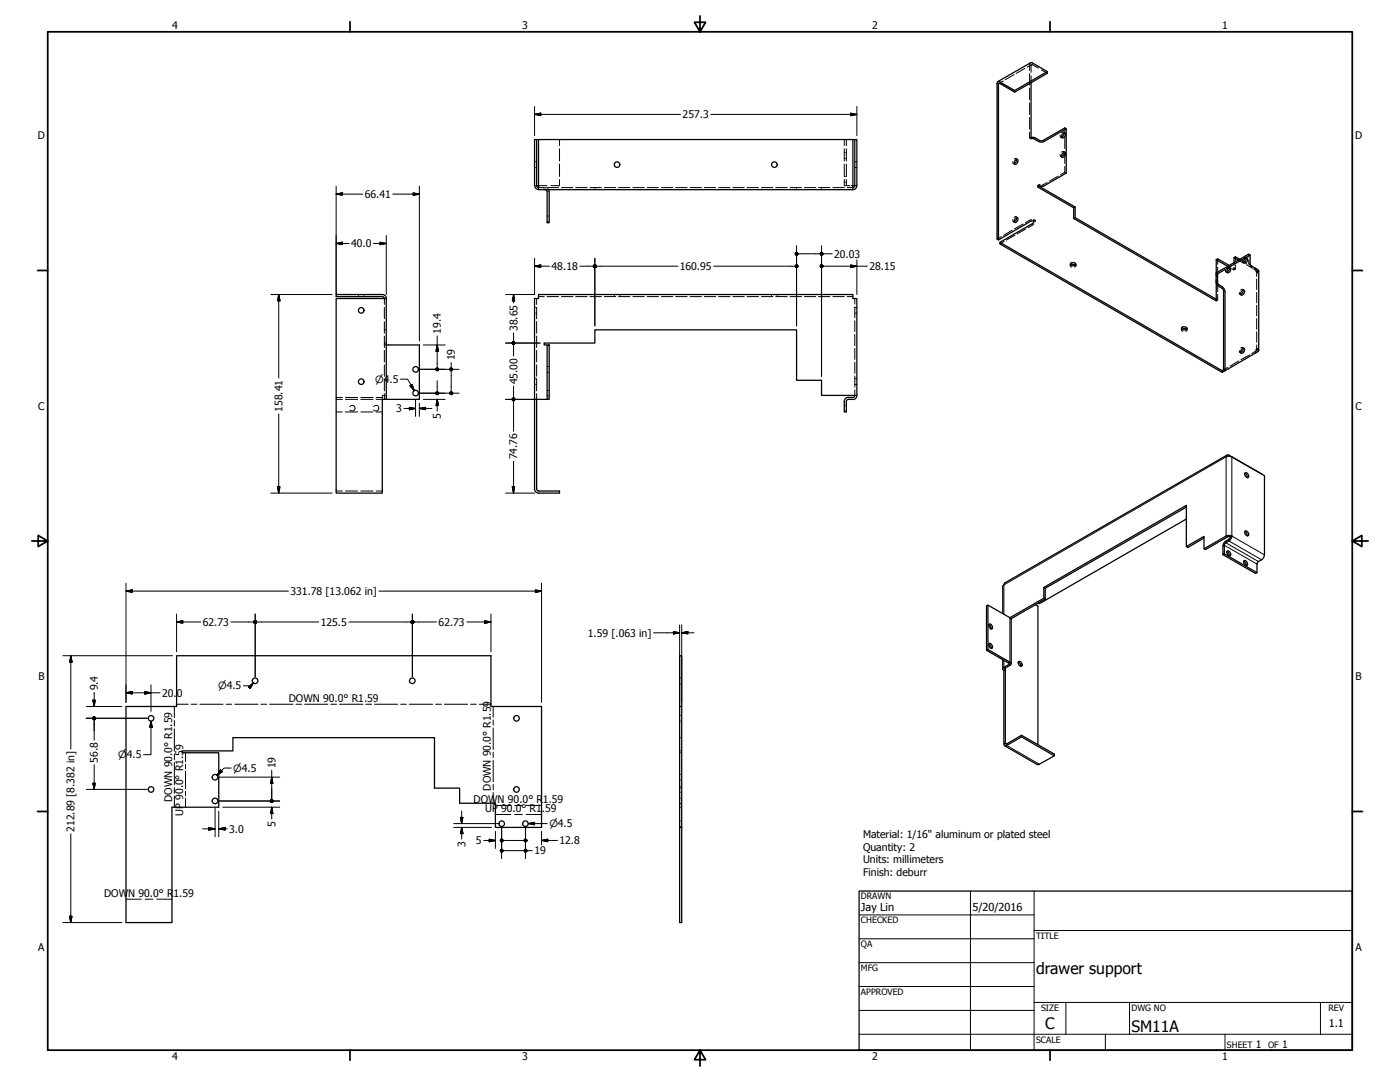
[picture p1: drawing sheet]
<svg xmlns="http://www.w3.org/2000/svg" width="559mm" height="432mm" viewBox="0 0 559 432" stroke-linecap="round" stroke-linejoin="round" font-family="sans-serif">
<!-- layer: Visible (ANSI) -->
<g fill="none" stroke="#000" stroke-width=".51">
<path d="M398.1 32.7h1l5.9 3.4v.7l-5.9-3.5-.6 .2v62.3l-.5-.4zM398.3 32.6l13.2-7.6 6.5 3.6v.7l-13 7.5M411.5 33v22.4h1.1a4.1 4.1 0 0 0 3.3 1.3l9.7-5.3-.6-.3-9.3 5.2-2.8-1.4-1.4-.1M418 28.6l-13 7.5M214.2 55.7v18.4h.7M214.9 55.7h-1.5v18.4M340.4 55.7h-125.5v18.4M340.4 55.7h.8M340.4 55.7v18.4M424.2 53.3l.7-.3a1.07 1.07 0 0 1 .1 1.4 1.07 1.07 0 0 1-1.3 .4v-.7zM424.7 53l-.1 .8-.9 .9M425.6 51.4v17.7l-9.2 5.3h-1.5l-.6-.4v.7l.5-.4 14.3 8.3-.5 .3"/>
<path d="M213.4 74.1l.7 1.2 .9 .3M214.2 74.1l.2 .5 .6 .3M214.9 74.1v1.6h125.5v-1.6M217.6 75.7l.5 .2 .3 .6v12.4h.8v-12.4M218.9 75.7l.2 .8M340.4 74.1h.8v-18.4h.8v18.4M341.2 74.1l-.2 .5-.6 .3M342 74.1l-.5 1.1-1.1 .5M405.3 63.9l.7-.3a1.1 1.1 0 0 1 .1 1.3 1.1 1.1 0 0 1-1.2 .5v-.8zM405.8 63.6l-.1 .8-.9 .9M414.3 74.7l14.3 8.2M424.2 61.1l.7-.3a1.11 1.11 0 0 1 .1 1.3 1.11 1.11 0 0 1-1.3 .5v-.8z"/>
<path d="M424.7 60.8l-.1 .8-.9 .9M398.5 95.8l13-7.6h1.1l-.5 1-13 7.5 88.7 51.3M399.1 96.7v.6l88.7 51.3M405.3 87.1l.7-.3a1.18 1.18 0 0 1 .2 1.3 1.18 1.18 0 0 1-1.1 .7l-.2-1zM405.8 86.8l-.4 1.2-.6 .5M428.6 82.9v4.3l56.9 32.9v-7.2M429.1 82.6v4.3l56.4 32.5M429.1 86.9l-.5 .3M134.2 119.1h20v40.3h-1.6v37.4h-18.4zM152.6 117.5h-18.4v.9h18.4M152.6 118.4l.6 .2 .2 .6M152.6 117.5l1.2 .5 .4 1.2"/>
<path d="M427.4 105.7l.7-.2 1.2 .2M427.5 105l1.3-.2 .6 .5a1.2 1.2 0 0 1-1 .8 1.2 1.2 0 0 1-1.2-.6zM485.5 103.6l4.5 2.7M485.5 103.6l.5-.3 4.6 2.6M485.5 103.6v5.3M490.2 107.1l.7-.2a1.21 1.21 0 0 1 .2 1.3 1.21 1.21 0 0 1-1.1 .7l-.3-.6zM490.7 106.9l-.1 .8-.9 .9M492.6 102.8l1.7 1M492.6 102.8l.5-.3 1.8 1M492.6 102.8v2M495.4 116.4l1-.6a1.11 1.11 0 0 1 .1 1.3 1.11 1.11 0 0 1-1.3 .5zM496.2 115.8l-.1 .8-.9 .9"/>
<path d="M496.4 104.4l.3 .1M497 103.3l.6-.3a1.07 1.07 0 0 1 .2 1.4 1.07 1.07 0 0 1-1.4 .4v-.7zM497.4 103l-.1 .8-.9 .9M499 101.8l-.6-.4-13 7.6M500.8 106.9l1.2 .7a.67 .67 0 0 1 .4 .6 .67 .67 0 0 1-.4 .6l-.3-.9zM500.8 106.9l-1.5-.9-.3-.5v-3.7l-13 7.5M502.4 108.2l-.1 31.8-13.4 8v-31.6l-.8-1.7-2-1.4-.1-4-.6-.3 .2 4.3 .9 1.1 1.3 .7 .6 1v31.5l.5 .4-1.1 .6v-.6l.6-.4M154.2 137.7h13.2v21.7h-13.2M218.4 137.7h.8v21.7h-.8zM218.4 137.7h-1.2v-.8h20.2v-5.3h80.5v20.2h10v6h14.1v-38.7h-1.6v-1.6h-125.5v1.6h-1.5v76.1l.4 1.1 .7 .4 8.8 .1v-.8h-8.4l-.7-.5v-36.1M471.7 131.4l.7-.3 1.2 .3M471.9 130.6h1.7a1.04 1.04 0 0 1-.8 1.3 1.04 1.04 0 0 1-1.2-.8z"/>
<path d="M495.7 139.3l.7-.3a1.08 1.08 0 0 1 .1 1.4 1.08 1.08 0 0 1-1.3 .4v-.8zM496.2 139l-.3 1.2-.7 .5M213.4 159.4h5M338.6 158.6h1.8M338.6 158.6l-1.1 .4-.5 1.2M340.4 159.4h-2.1l-.5 .8M341.2 157.8l-.2 .6-.6 .2M342 157.8l-.5 1.2-1.1 .4M337 160.2v4.2h.8v-4.2M490.5 181.7l13.1 7.5M491.7 182.3l13 7.5v31.6M496.8 188.9l.9 .9 .1 .8"/>
<path d="M497 188.7a1.22 1.22 0 0 1 1.2 .6 1.22 1.22 0 0 1 0 1.3l-.7-.1-.5-.7zM473.5 202.4l-56.3 32.4v4.3M473.5 218.1v-16.4l-56.9 32.7v4.4M473.5 207.1l-58.7 33.8-.4-.2M488.7 217.6v3.4l13 7.5M489.4 213.9l-8.8 5.1M489.8 219.9a1.22 1.22 0 0 1 1.2 .6 1.22 1.22 0 0 1 0 1.3l-1-.4-.4-.9zM490 214.2l-8.9 5.1-.5-.3v-4.9l-7.1 4 .6 .4 6.5-3.8M490.5 215.2a3.1 3.1 0 0 0-2.4 2.7v3.5l.6-.4M490.5 215.9l-1.2 .7M496.8 212.2l.9 .8 .1 .9M497 211.9a1.25 1.25 0 0 1 1.2 .6 1.25 1.25 0 0 1 0 1.3l-.7-.1-.5-.7z"/>
<path d="M416.6 234.4l.6 .4M488.1 221.4l13 7.5 .6-.4v-3.4M489.7 220.2l.6 .4 .4 1.2M496.4 224l.7 .5 .3 1.2M496.5 223.8a1.22 1.22 0 0 1 1.2 .5 1.22 1.22 0 0 1 0 1.4l-.6-.1-.6-.7zM503.6 223.4l-1.3 .7M393.8 259.5l.5-.3 8.8 5.1M394.3 241.5v17.7M394.7 257.1l.6 .5 .3 1.2M394.7 249.3l.8 1 .1 .7M394.8 256.9a1.12 1.12 0 0 1 1.2 .6 1.12 1.12 0 0 1-.3 1.3l-.9-.9zM394.8 249.1a1.22 1.22 0 0 1 1.2 .6 1.22 1.22 0 0 1-.1 1.3l-.5-.1-.6-.7z"/>
<path d="M403.1 246.5l-8.8-5-.5 .3v17.7l8.8 5.1M413.3 241.3l1 .6v55.3M70.5 261.7h125.5v20.2h20.2v48.3h-18.5v-9.7h-14.2v-6h-10.1v-20.1h-80.4v5.3h-20.3v.7h14.6v21.7h-18.7v46.1h-18.3v-86.3h20.2zM402.6 265.2l-1.9 1.1M403.1 265.6l-1.8 1M406.5 264.2l.6 .5 .3 1.2M406.6 264a1.12 1.12 0 0 1 1.2 .6 1.12 1.12 0 0 1-.3 1.3l-.7-.4-.4-.8zM271.3 281.9h.8M401.3 296.5v-29.2l-.6 .3v29.3M401.8 296.9l5.9-3.5 13.1 7.5v.7l-6 3.4M407.7 293.4v.7l-5.9 3.4M407.7 294.1l13.1 7.5"/>
<path d="M271.3 330.2v-68.5h.8v68.5M271.3 330.2v38h.8v-38M271.3 330.2h.8"/>
<circle cx="246.3" cy="65.7" r="1.11"/>
<circle cx="309.1" cy="65.7" r="1.11"/>
<circle cx="144.2" cy="123.9" r="1.11"/>
<circle cx="144.2" cy="152.3" r="1.11"/>
<circle cx="165.9" cy="147.4" r="1.11"/>
<circle cx="165.9" cy="156.9" r="1.11"/>
<circle cx="101.8" cy="271.7" r="1.11"/>
<circle cx="164.6" cy="271.7" r="1.11"/>
<circle cx="60.3" cy="286.7" r="1.11"/>
<circle cx="206.2" cy="286.7" r="1.11"/>
<circle cx="60.3" cy="315.1" r="1.11"/>
<circle cx="85.8" cy="319.6" r="1.11"/>
<circle cx="85.8" cy="310.2" r="1.11"/>
<circle cx="206.2" cy="315.1" r="1.11"/>
<circle cx="200.2" cy="328.7" r="1.11"/>
<circle cx="209.7" cy="328.7" r="1.11"/>
</g>
<!-- layer: Hidden (ANSI) -->
<g fill="none" stroke="#000" stroke-width=".4">
<path d="M400.4 32.3l-1.7 1M404.7 29.8l-3.4 2M409.1 27.3l-3.5 2M411 25.5v2.6M411 29.3v4.7M411 35.2v4.6M411.3 25.1l-.2 .2M411.5 30.3v2.7M411.6 25.9l-.1 3M411.7 25.8l-1.7 1M411.9 25.8l2.6 1.4M415.7 27.9l2.3 1.4"/>
<path d="M223.3 55.7v2.4M223.3 59.4v4.9M337 55.7v2.4M337 59.4v4.9M337.8 55.7v2.4M337.8 59.4v4.9M411 41v4.7M411 46.9v4.7M411 52.7v2.4M411 55.1h.2M411.2 54.9l-.2 .2M411.4 55.2l.1 .2"/>
<path d="M411.5 54.8l-.1 .1M423.2 53.9v.6l.5 .2M423.4 54.7l.1 .1M423.7 53l.6-.3 .4 .3M423.7 54.9l.2 .1M424.5 52.7l.2 .1M424.9 53l.2 .1M425 51.1v2.3M425 54.6v4.7M213.4 74.1h.2M213.4 66.8h.2M213.4 64.6h.2"/>
<path d="M213.9 74.1h.3M213.9 66.8h.3M213.9 64.6h.3M214.9 74.9h2.3M214.9 74.1h3.4M217.2 74.9v.2M217.2 75.4v.3M217.6 74.9l.5 .1M218.4 74.9h4.5M218.6 75.2l.3 .5M223.3 71.6v2.5h-3.3M223.3 65.5v4.9"/>
<path d="M224.1 74.9h4.6M229.8 74.9h4.5M235.5 74.9h4.5M237.4 74.9v.2M237.4 75.4v.3M241.2 74.9h4.5M246.9 74.9h4.6M252.6 74.9h4.6M258.3 74.9h4.5M264 74.9h4.5M269.7 74.9h4.6M275.4 74.9h4.6"/>
<path d="M281.1 74.9h4.6M286.8 74.9h4.6M292.5 74.9h4.6M298.2 74.9h4.6M303.9 74.9h4.6M309.6 74.9h4.6M315.3 74.9h4.6M317.9 74.9v.2M317.9 75.4v.3M321.1 74.9h4.5M326.7 74.9h4.6M327.9 74.9v.2"/>
<path d="M327.9 75.4v.3M332.4 74.9h4.6M337 71.6v2.5h.6M337 65.5v4.9l.2 .1M337 72.7h.2M337 61h.2M337 63.2h.2M337.6 72.7h.2M337.6 61h.2M337.6 63.2h.2M337.8 65.5v4.9l-.2 .1M337.8 71.6v2.5"/>
<path d="M338.1 74.1h1.1M338.1 74.9h2.3M339.8 74.1h.6M341.2 74.1h.3M341.2 66.8h.3M341.2 64.6h.3M341.8 74.1h.2M341.8 66.8h.2M341.8 64.6h.2M404.2 64.5l.1 .6 .5 .2M404.4 65.3h.2M404.8 63.5l.6-.3 .4 .4"/>
<path d="M404.8 65.5l.2 .1M405.6 63.3l.2 .1M406 63.5l.1 .1M414.5 73.9l-.2 .1M414.8 73.7l-.2 .1M414.8 74.1v.2M414.9 73.7l-.1 .2M415 73.8l.5 .2M418 72.8l-2.1 1.2M422.3 70.3l-3.5 2M423.2 61.7v.6l.5 .2M423.4 62.4l.1 .1"/>
<path d="M423.7 60.7l.6-.2 .4 .3M423.7 62.7h.2M424.5 60.5l.2 .1M424.9 60.7l.2 .1M425 68.8l-1.8 1M425 68.8l.2 .1M425 60.5v4.7M425 66.4v2.4M425.4 69l.2 .1M218.4 88.5h.2M218.4 86.2h.2M218.9 88.5h.3"/>
<path d="M218.9 86.2h.3M399.7 94.4l-1.7 1M400.8 96.3l-1.7 1M404.1 91.9l-3.5 2M404.2 87.7l.1 .6 .5 .2M404.4 88.5l.2 .1M404.8 86.7l.6-.3 .4 .4M404.8 88.6l.2 .2M405.1 93.9l-3.4 1.9M405.6 86.5l.2 .1M406 86.7l.1 .1M408.4 89.4l-3.5 2"/>
<path d="M409.5 91.3l-3.5 2M411.7 87.7l-2.4 1.2M412.5 87.7l.7 .2M412.7 89.3l-2.4 1.6M412.8 88.1l-.2 .1M413.2 87.9l-.1 .7M413.2 87.9l-.2 .1M143.1 117.5v.4M143.1 118.1v.3M145.3 117.5v.4M145.3 118.1v.3M153.4 119.1v2.4"/>
<path d="M214.2 119.1v2.4M214.9 118.4h2.3M218.4 118.4h4.5M224.1 118.4h4.6M229.8 118.4h4.5M235.5 118.4h4.5M241.2 118.4h4.5M245.2 117.5v.4M245.2 118.1v.3M246.9 118.4h4.6M247.5 117.5v.4M247.5 118.1v.3"/>
<path d="M252.6 118.4h4.6M258.3 118.4h4.5M264 118.4h4.5M269.7 118.4h4.6M275.4 118.4h4.6M281.1 118.4h4.6M286.8 118.4h4.6M292.5 118.4h4.6M298.2 118.4h4.6M303.9 118.4h4.6M307.9 117.5v.4M307.9 118.1v.3"/>
<path d="M309.6 118.4h4.6M310.2 117.5v.4M310.2 118.1v.3M315.3 118.4h4.6M321.1 118.4h4.5M326.7 118.4h4.6M332.4 118.4h4.6M338.1 118.4h2.3M341.2 119.1v2.2M427.2 105.4v.3M427.2 105.9v.2M427.4 105.7l-.2 .6 .5 .3"/>
<path d="M429.3 105.7l.1 .6-.5 .3M429.5 105.4v.3M429.5 105.9v.2M485.5 108.9v1.3M485.5 111.6v1.3M485.5 119.4l.1 .1M485.6 120l-.1 .1M486 117.5v2.3l-.2-.2M486 103.3v2.2M486 106.6v4.4M486 112.1v4.4M486 119.8h-.2"/>
<path d="M489.1 107.8l.1 .6 .5 .2M489.3 108.5l.2 .1M489.7 106.8l.6-.2 .4 .3M489.7 108.8h.2M490 106.3l1 .6M490.5 106.6l.2 .1M490.6 105.9l.8 .5M492.6 106.7v1l-.9-.4M492.6 104.8v1M492.8 107.6l-.2 .1M493.1 105.7v1.7l-.8-.5M493.1 102.5v1.6"/>
<path d="M493.1 107.4l-.1 .1M494.3 103.8l2.1 1.2M494.7 116.7v.6l.5 .2M494.9 117.5h.1M494.9 103.5l.5 .3M495.2 115.7l.6-.3 .4 .4M495.2 117.7l.2 .1M495.9 103.9v.6l.5 .2M495.9 104.1l.5 .3M496 115.5l.2 .1M496.1 104.6l.2 .2M496.4 115.7l.2 .1"/>
<path d="M496.4 102.9l.6-.2 .4 .3M496.4 104.9l.2 .1M496.7 104.5l.9 .6M497.2 102.7l.2 .1M497.5 105.6l2.1 1.2M497.6 102.9l.2 .2M498.4 103.8l.2 1.8 1 .6M498.4 101.4v1.2M499 106.3l.6 .5M499.6 106.8l.3 .3M500.4 107.3l.4 .3M500.8 107.6l.3 .2"/>
<path d="M500.8 107.6l.2 .1M501.2 107.8l.4 .3M501.3 108.1l.1 .4 .2-.2M501.4 108.5l.2 .1M501.6 108.2v2.1M501.6 111.4v4.2M501.6 116.6v4.2M501.8 108.8h.2M153.4 137.7h.3M153.4 136.9h.3M153.4 122.6v4.6M153.4 128.3v4.7"/>
<path d="M153.4 134.1v4.6M153.4 139.8v4.7M153.4 131.6h.3M153.9 137.7h.3M153.9 136.9h.3M153.9 131.6h.3M213.4 125h.2M213.4 122.7h.2M213.9 125h.3M213.9 122.7h.3M214.2 122.6v4.6M214.2 128.3v4.7"/>
<path d="M214.2 134.1v4.6M214.2 139.8v4.7M341.2 122.5v4.4M341.2 128v4.4M341.2 133.5v4.4M341.2 139v4.4M341.2 125h.3M341.2 122.7h.3M341.8 125h.2M341.8 122.7h.2M471.6 131.1v.2M471.6 131.5v.2"/>
<path d="M471.7 131.4l-.1 .5 .5 .3M473.6 131.4l.2 .5-.5 .3M473.8 131.1v.2M473.8 131.5v.2M494.7 139.9v.6l.5 .2M495.2 138.9l.6-.3 .4 .4M496 138.7l.2 .1M496.4 138.9l.2 .1M501.4 139.4l.2 .2M501.4 139.4l-.1 .4M501.6 139.9l-2 1.2M501.6 121.9v4.2"/>
<path d="M501.6 127.1v4.3M501.6 132.4v4.2M501.6 137.7v2.1M501.6 139.3l-.2 .1M502 139.1l-.2 .8M502 139.1l.2 .2M502 139.1l-.2 .2M502.3 139.5l.1 .3M134.2 158.6h2.5M134.2 159.4h2.5M137.9 158.6h4.8M137.9 159.4h4.8"/>
<path d="M144 158.6h4.9M144 159.4h4.9M150.1 158.6h2.5M152.6 158.3v.6M152.6 159.1v.3h-2.5M152.8 157.8l-.2 .3M153.1 157.8h.6M153.4 145.6v4.6M153.4 151.3v4.7M153.4 157.1v2.3M153.4 151.8h.3M153.9 157.8h.3"/>
<path d="M153.9 151.8h.3M213.4 153.4h.2M213.4 151.1h.2M213.9 153.4h.3M213.9 151.1h.3M214.2 145.6v4.6M214.2 151.3v4.7M214.2 157.1v2.3M218.4 158h.2M218.4 155.8h.2M218.4 148.5h.2M218.4 146.2h.2"/>
<path d="M218.9 158h.3M218.9 155.8h.3M218.9 148.5h.3M218.9 146.2h.3M341.2 144.5v4.5M341.2 150.1v4.4M341.2 155.6v2.2M341.2 153.4h.3M341.2 151.1h.3M341.8 153.4h.2M341.8 151.1h.2M490.1 146.6l-1.7 1"/>
<path d="M494.4 144.1l-3.4 2M494.9 140.7l.1 .1M495.2 140.8l.2 .2M498.8 141.6l-3.5 2M501.1 140.1l-.3 .3M501.4 140.5l-.6 .5M134.2 164.4h2.5M137.9 164.4h4.8M139.7 162.2a1.13 1.13 0 0 1 1.7-.1 1.13 1.13 0 0 1 0 1.6 1.13 1.13 0 0 1-1.7-.1M144 164.4h4.9M149.2 162.2a1.13 1.13 0 0 1 1.6-.1 1.13 1.13 0 0 1 0 1.6 1.13 1.13 0 0 1-1.6-.1M150.1 164.4h2.5"/>
<path d="M337 161.7h.2M337 164h.2M337.6 161.7h.2M337.6 164h.2M134.2 196h2.5M137.9 196h4.8M144 196h4.9M150.1 196h2.5M271.3 270.6h.2M271.3 272.9h.2M271.8 270.6h.3M271.8 272.9h.3"/>
<path d="M271.3 299.7h.2M271.3 294.4h.2M271.3 285.5h.2M271.3 287.8h.2M271.8 299.7h.3M271.8 294.4h.3M271.8 285.5h.3M271.8 287.8h.3M271.3 300.4h.2M271.3 314.5h.2M271.3 313.9h.2M271.3 316.2h.2"/>
<path d="M271.3 318.5h.2M271.3 311.3h.2M271.3 309.1h.2M271.8 300.4h.3M271.8 314.5h.3M271.8 313.9h.3M271.8 316.2h.3M271.8 318.5h.3M271.8 311.3h.3M271.8 309.1h.3M271.3 322.1h.2M271.3 320.5h.2"/>
<path d="M271.3 320.8h.2M271.3 329.8h.2M271.3 327.6h.2M271.8 322.1h.3M271.8 320.5h.3M271.8 320.8h.3M271.8 329.8h.3M271.8 327.6h.3"/>
</g>
<!-- layer: Visible Narrow (ANSI) -->
<path d="M490.5 181.7v.4M491.7 182.3v31.6l13 7.5M488.1 217.9l.6-.3 13 7.5M489.3 216v.6l13 7.5M489.4 213.9v-31.6l-88.7 51.1v11.7M490.5 215.2v.7l13.1 7.5M403.1 246.5v17.8l-.5 .3v.6l.5 .4M400.7 263.5v2.8l.6 .3v.7M400.7 296.9l.6-.4 .5 .4v.6l13 7.5" fill="none" stroke="#000" stroke-width=".4"/>
<g fill="none" stroke="#000" stroke-width=".51">
<path d="M489.8 181.6l-88.8 51.1-.8 1.4v10.8M490.5 181.7h-.9l-.2 .6 .9-.2 1.4 .2M489.3 216.6l-.6 1M489.4 213.9l.9-.2 1.4 .2M490 214.2h1.1l-.6 1M491.7 213.9l-.5 1.4-.7 .6M491.7 213.9l-.6 .3M502.3 224.1l-.6 1M504.7 221.4l-.5 1.4-.6 .6M403.5 247l13.7-7.9-.6-.3-13.5 7.7 .5 .6v17.8M400.2 263.3v3.7M400.7 266.3a.67 .67 0 0 0-.5 .7 .67 .67 0 0 0 .5 .6"/>
<path d="M401.3 266.6l-.3 .4 .3 .3M402.6 264.6v.6M403.1 264.3l.4 .5-.4 .8M400.7 296.9l.4 .7 .7-.1M401 297.6l13 7.5 .8-.1M401.3 296.5l.1 .4h.4"/>
</g>
<!-- layer: Bend Centerline (ANSI) -->
<g fill="none" stroke="#000" stroke-width=".4">
<path d="M69.6 281.9v4.5M69.6 287.5v2.3M69.6 290.8v9M70.5 281.1h4.6M76.3 281.1h2.3M79.8 281.1h9.2M90.2 281.1h2.3M93.7 281.1h9.3M104.1 281.1h2.4M107.6 281.1h9.4M118.1 281.1h2.3M121.6 281.1h9.3"/>
<path d="M132 281.1h2.4M135.5 281.1h9.3M146 281.1h2.3M149.5 281.1h9.2M160 281.1h2.2M163.4 281.1h9.3M173.9 281.1h2.3M177.4 281.1h9.2M187.8 281.1h2.3M191.3 281.1h4.7M196.8 281.9v4.3M196.8 287.3v2.1"/>
<path d="M196.8 290.5v8.6M69.6 300.9v2.2M69.6 304.3v8.9M69.6 314.3v2.2M69.6 317.7v4.4M74 300.4v3.6M74 305v1.8M74 307.7v7.2M74 315.8v1.8M74 318.5v3.6M196.8 300.2v2.1M196.8 303.4v8.6"/>
<path d="M196.8 313.1v2.1M196.8 316.3v4.2M197.7 325.1h6.2M197.7 321.4h6.2M205.4 325.1h3.1M205.4 321.4h3.1M210 325.1h6.2M210 321.4h6.2M50.3 358.8h6.1M57.9 358.8h3.1M62.5 358.8h6.1"/>
</g>
<!-- layer: Border (ANSI) -->
<g fill="none" stroke="#000" stroke-width=".7">
<path d="M19 12.7h520.8v406.4h-520.8zM139.7 8.6v4.1M279.4 6.3v6.4l-2.2-3.8h4.4l-2.2 3.8M419.1 8.6v4.1M15 107.9h4M539.8 107.9h4M12.7 215.9h6.3l-3.8-2.2v4.4l3.8-2.2M539.8 215.9l3.8 2.2v-4.4l-3.8 2.2h6.3M15 323.8h4M539.8 323.8h4M139.7 419.1v4.1M279.4 419.1l2.2 3.8h-4.4l2.2-3.8v6.3"/>
<path d="M419.1 419.1v4.1"/>
</g>
<!-- layer: Title (ANSI) -->
<g fill="none" stroke="#000" stroke-width=".4">
<path d="M387.3 355.6v63.5M412.7 355.6v63.5M342.9 365.1h69.8M342.9 374.6h69.8M412.7 371.3h127.1M342.9 384.2h69.8M342.9 393.7h69.8M342.9 412.7h196.9M342.9 403.2h69.8M412.7 400h127.1M425.4 400v12.7M441.2 412.7v6.4"/>
<path d="M450.8 400v12.7M488.9 412.7v6.4M527 400v12.7"/>
</g>
<path d="M342.9 355.6h196.9v63.5h-196.9z" fill="none" stroke="#000" stroke-width=".51"/>
<!-- layer: Dimension (ANSI) -->
<g fill="none" stroke="#000" stroke-width=".4">
<path d="M213.4 45.7l2.4-.6v1.1zM213.4 45.7h58.3M213.4 42.5v11.6M283.7 45.7h58.3M339.5 45.1l2.5 .6-2.5 .5zM342 42.5v11.6M134.2 77.5l2.5-.5v.9zM134.2 74.3v43.2M134.2 77.5h10.6M156.8 77.5h10.6M164.9 77l2.5 .5-2.5 .4zM167.4 74.3v61.8"/>
<path d="M134.2 97.2l2.5-.6v1.1zM134.2 97.2h5.1M149 97.2h5.2M151.7 96.6l2.5 .6-2.5 .5zM154.2 94v23.5M317.9 98.1v31.9M327.9 98.1v52.1M108.1 117.5h24.5M111.3 117.5l.5 2.6h-1.1zM111.3 117.5v33.4M205 117.5l.4 2.6h-.9zM205 117.5v3.3"/>
<path d="M213.4 106.2l2.4-.5v1zM213.4 103.1v14.4h-11.6M213.4 106.2h6M231.4 106.2h5.4M237.4 103.1v26.9M238.1 106.2h32.5M284.9 106.2h32.4M318.5 101.3h8.8M327.9 101.3h4.3M328.5 106.2h17.7M339.5 105.7l2.5 .5-2.5 .5zM342 103.7v13.8"/>
<path d="M169 137.7h8.7M174.5 137.7l.5 2.5h-1zM174.5 134v12.7M201.8 136.9h13.8M205 132.9v3.4M205 137.5v4.6M159.8 151.3h2.9l2.7 4.6M163.6 154l.9-.5 .9 2.4zM165.9 159.6v6.6M167.5 156.9h15.8M167.5 147.4h15.8M169 159.4h8.7"/>
<path d="M174.5 159.4l.5 2.5h-1zM174.5 151.9v4.4M174.5 159.4v4.7M180.1 144.7v2.7M180.1 148v8.3M201.8 159.4h11.6M205 154.1v4.7M111.3 165.2v31.6M161.2 163h4.7M163.4 162.6l2.5 .4-2.5 .5zM167.4 163l2.5-.4v.9zM167.4 163h5"/>
<path d="M167.4 161v5.2M205 160v12.1M108.1 196.8h24.5M110.7 194.2h1.1l-.5 2.6zM201.8 196.8h11.6M204.5 194.2h.9l-.4 2.6zM205 184.1v12.7M50.3 235.9l2.5-.5v1zM50.3 235.9h64.8M50.3 232.7v47.6M151.3 235.9h64.9M213.7 235.4l2.5 .5-2.5 .5z"/>
<path d="M216.2 232.7v47.6M70.5 248.2l2.5-.5v1zM70.5 248.2h9.6M70.5 245v15.1M92.1 248.2h9.1M101.9 245v25.1M102.4 248.2h24.8M139.3 248.2h24.7M164.6 245v25.1M165.2 248.2h9M186.3 248.2h9.7M193.4 247.7l2.6 .5-2.6 .5z"/>
<path d="M196 245v15.1M260.9 252.5h10.4M268.8 252l2.5 .5-2.5 .5zM271.3 249.4v30.9M272.1 252.5l2.5-.5v1zM272.1 252.5h5M272.1 249.4v30.9M25.1 261.7h43.8M28.3 261.7l.5 2.5h-1.1zM28.3 261.7v37.2M37.1 279.4h.9l-.4 2.5zM37.6 276.4v5.5"/>
<path d="M50.3 276.5l2.5-.5v1zM50.3 276.5h13.6M57.8 276l2.5 .5-2.5 .5zM60.3 273.3v10.6M99.1 274.1l2-1.6-1.2 2.3zM101.1 272.5l-1.6 1.9 .6-.7h-2.9M34.4 286.6h24.3M34.4 281.9h14.2M37.6 287.3v8.1M60.3 287.8l.5 2.5h-1zM60.3 287.8v13.4h-3M34.4 315h24.3"/>
<path d="M37.1 312.5h.9l-.4 2.5zM37.6 305.2v9.8M87.4 319.7h24.2M87.4 310.1h24.2M88 307.2l.8 .8-2.2 1.4zM92.3 306.5h-2.8l-2.9 2.9M108.5 310.1l.4 2.6h-1zM108.5 307.4v11.6M28.3 332.7v35.5M80.8 330.8h5.1M83.3 330.3l2.6 .5-2.6 .5zM85.9 322.4v11.5"/>
<path d="M87.3 330.8l2.6-.5v1zM87.3 330.8h3.4M87.3 323.8v10.1M88.9 322.1h22.7M108.5 322.1l.4 2.6h-1zM108.5 322.1v4.7M181.1 330.2h15.1M181.1 328.7h17.5M183.8 326.2h1l-.5 2.5zM184.3 330.2l.5 2.5h-1zM184.3 323.7v5M184.3 330.2v4.6"/>
<path d="M193 335.4h4.7M195.3 334.9l2.4 .5-2.4 .5zM197.7 331.8v6.8M200.2 330.3v12.3M200.9 335.4h8.2M200.9 339.5h8.2M209.7 339.5h2.8M209.7 330.3v12.3M210.9 328.7l2.5-.5v1zM210.9 328.7h7.5M216.2 335.4l2.4-.5v1zM216.2 331.8v5.3"/>
<path d="M216.2 335.4h6.3M25.1 368.2h23.5M27.7 365.6h1.1l-.5 2.6z"/>
</g>
<g fill="#000" stroke="#000" stroke-width=".4">
<path d="M213.4 45.7l2.4-.6zM213.4 45.7l2.4-.6v1.1zM339.5 46.2l2.5-.5zM339.5 45.1l2.5 .6-2.5 .5zM134.2 77.5l2.5-.5zM134.2 77.5l2.5-.5v.9zM164.9 77.9l2.5-.4zM164.9 77l2.5 .5-2.5 .4zM134.2 97.2l2.5-.6zM134.2 97.2l2.5-.6v1.1zM151.7 97.7l2.5-.5zM151.7 96.6l2.5 .6-2.5 .5z"/>
<path d="M213.4 106.2l2.4-.5zM213.4 106.2l2.4-.5v1zM237.4 105.6l.7 .6zM237 105.8l.4-.2 .7 .6zM237 105.8l1.1 .4h-1.3zM236.8 106.2h1.3l-1.1 .5zM237 106.7l1.1-.5-.7 .7zM237.4 106.9l.7-.7zM238.1 106.2l-.2 .5zM317.9 105.6l.5 .2 .1 .4zM317.5 105.8l.4-.2 .6 .6zM317.5 105.8l1 .4h-1.2z"/>
<path d="M317.3 106.2h1.2l-1 .5zM317.5 106.7l1-.5-.6 .7zM318.5 106.2l-.1 .5-.5 .2zM318.5 106.2l-.1 .5zM317.9 100.6l.5 .2 .1 .5zM317.5 100.8l.4-.2 .6 .7zM317.5 100.8l1 .5h-1.2zM317.3 101.3h1.2l-1 .4zM317.5 101.7l1-.4-.6 .6zM318.5 101.3l-.1 .4-.5 .2zM318.5 101.3l-.1 .4zM327.9 100.6l.6 .7z"/>
<path d="M327.5 100.8l.4-.2 .6 .7zM327.5 100.8l1 .5h-1.2zM327.3 101.3h1.2l-1 .4zM327.5 101.7l1-.4-.6 .6zM328.5 101.3l-.6 .6zM328.5 101.3l-.1 .4zM327.9 105.6l.6 .6zM327.5 105.8l.4-.2 .6 .6zM327.5 105.8l1 .4h-1.2zM327.3 106.2h1.2l-1 .5zM327.5 106.7l1-.5-.6 .7zM327.9 106.9l.6-.7z"/>
<path d="M328.5 106.2l-.1 .5zM339.5 106.7l2.5-.5zM339.5 105.7l2.5 .5-2.5 .5zM111.3 117.5l.5 2.6zM111.3 117.5l.5 2.6h-1.1zM205 117.5l.4 2.6zM205 117.5l.4 2.6h-.9zM205 136.3l.5 .6zM204.5 136.5l.5-.2 .5 .6zM204.5 136.5l1 .4h-1.2zM204.3 136.9h1.2l-1 .5zM204.5 137.4l1-.5-.5 .6z"/>
<path d="M205.5 136.9l-.5 .6zM205.5 136.9l-.1 .5zM163.6 154l1.8 1.9zM163.6 154l.9-.5 .9 2.4zM174.5 137.7l.5 2.5zM174.5 137.7l.5 2.5h-1zM174.5 156.3l.6 .6zM174.1 156.5l.4-.2 .6 .6zM174.1 156.5l1 .4h-1.2zM173.9 156.9h1.2l-1 .5zM174.1 157.4l1-.5-.6 .6zM174.5 157.5l.6-.6z"/>
<path d="M175.1 156.9l-.2 .5zM174.5 146.7l.6 .7zM174.1 146.9l.4-.2 .6 .7zM174.1 146.9l1 .5h-1.2zM173.9 147.4h1.2l-1 .4zM174.1 147.8l1-.4-.6 .6zM175.1 147.4l-.6 .6zM175.1 147.4l-.2 .4zM180.1 156.3l.6 .6zM179.6 156.5l.5-.2 .6 .6zM179.6 156.5l1.1 .4h-1.2zM179.5 156.9h1.2l-1.1 .5z"/>
<path d="M179.6 157.4l1.1-.5-.6 .6zM180.1 157.5l.6-.6zM180.7 156.9l-.2 .5zM180.1 146.7l.6 .7zM179.6 146.9l.5-.2 .6 .7zM179.6 146.9l1.1 .5h-1.2zM179.5 147.4h1.2l-1.1 .4zM179.6 147.8l1.1-.4-.6 .6zM180.1 148l.6-.6zM180.7 147.4l-.2 .4zM205 158.8l.5 .6zM204.5 158.9l.5-.1 .5 .6z"/>
<path d="M204.5 158.9l1 .5h-1.2zM204.3 159.4h1.2l-1 .4zM204.5 159.8l1-.4-.5 .6zM205.5 159.4l-.5 .6zM205.5 159.4l-.1 .4zM163.4 163.5l2.5-.5zM163.4 162.6l2.5 .4-2.5 .5zM167.4 163l2.5-.4zM167.4 163l2.5-.4v.9zM174.5 159.4l.5 2.5zM174.5 159.4l.5 2.5h-1zM110.7 194.2l.6 2.6z"/>
<path d="M110.7 194.2h1.1l-.5 2.6zM204.5 194.2l.5 2.6zM204.5 194.2h.9l-.4 2.6zM50.3 235.9l2.5-.5zM50.3 235.9l2.5-.5v1zM213.7 236.4l2.5-.5zM213.7 235.4l2.5 .5-2.5 .5zM70.5 248.2l2.5-.5zM70.5 248.2l2.5-.5v1zM101.9 247.6l.4 .2 .1 .4zM101.4 247.8l.5-.2 .5 .6zM101.4 247.8l1 .4h-1.2z"/>
<path d="M101.2 248.2h1.2l-1 .5zM101.4 248.7l1-.5-.5 .7zM102.4 248.2l-.1 .5-.4 .2zM102.4 248.2l-.1 .5zM164.6 247.6l.6 .6zM164.1 247.8l.5-.2 .6 .6zM164.1 247.8l1.1 .4h-1.2zM164 248.2h1.2l-1.1 .5zM164.1 248.7l1.1-.5-.6 .7zM164.6 248.9l.6-.7zM165.2 248.2l-.2 .5zM193.4 248.7l2.6-.5z"/>
<path d="M193.4 247.7l2.6 .5-2.6 .5zM268.8 253l2.5-.5zM268.8 252l2.5 .5-2.5 .5zM272.1 252.5l2.5-.5zM272.1 252.5l2.5-.5v1zM28.3 261.7l.5 2.5zM28.3 261.7l.5 2.5h-1.1zM37.1 279.4l.5 2.5zM37.1 279.4h.9l-.4 2.5zM50.3 276.5l2.5-.5zM50.3 276.5l2.5-.5v1zM57.8 277l2.5-.5z"/>
<path d="M57.8 276l2.5 .5-2.5 .5zM101.1 272.5l-1.2 2.3zM99.1 274.1l2-1.6-1.2 2.3zM37.6 286l.6 .6zM37.1 286.2l.5-.2 .6 .6zM37.1 286.2l1.1 .4h-1.2zM37 286.6h1.2l-1.1 .5zM37.1 287.1l1.1-.5-.6 .7zM38.2 286.6l-.6 .7zM38.2 286.6l-.2 .5zM60.3 287.8l.5 2.5zM60.3 287.8l.5 2.5h-1z"/>
<path d="M37.1 312.5l.5 2.5zM37.1 312.5h.9l-.4 2.5zM88 307.2l-1.4 2.2zM88 307.2l.8 .8-2.2 1.4zM108.5 310.1l.4 2.6zM108.5 310.1l.4 2.6h-1zM108.5 319l.5 .7zM108 319.2l.5-.2 .5 .7zM108 319.2l1 .5h-1.2zM107.8 319.7h1.2l-1 .4zM108 320.1l1-.4-.5 .6zM109 319.7l-.5 .6z"/>
<path d="M109 319.7l-.2 .4zM83.3 331.3l2.6-.5zM83.3 330.3l2.6 .5-2.6 .5zM87.3 330.8l2.6-.5zM87.3 330.8l2.6-.5v1zM108.5 322.1l.4 2.6zM108.5 322.1l.4 2.6h-1zM183.8 326.2l.5 2.5zM183.8 326.2h1l-.5 2.5zM184.3 330.2l.5 2.5zM184.3 330.2l.5 2.5h-1zM195.3 335.9l2.4-.5z"/>
<path d="M195.3 334.9l2.4 .5-2.4 .5zM200.2 334.8l.7 .6zM199.8 335l.4-.2 .7 .6zM199.8 335l1.1 .4h-1.3zM199.6 335.4h1.3l-1.1 .5zM199.8 335.9l1.1-.5-.7 .6zM200.2 336l.7-.6zM200.9 335.4l-.2 .5zM200.2 338.8l.7 .7zM199.8 339l.4-.2 .7 .7zM199.8 339l1.1 .5h-1.3zM199.6 339.5h1.3l-1.1 .4z"/>
<path d="M199.8 339.9l1.1-.4-.7 .6zM200.2 340.1l.7-.6zM200.9 339.5l-.2 .4zM209.7 338.8l.7 .7zM209.3 339l.4-.2 .7 .7zM209.3 339l1.1 .5h-1.3zM209.1 339.5h1.3l-1.1 .4zM209.3 339.9l1.1-.4-.7 .6zM209.7 340.1l.7-.6zM210.4 339.5l-.2 .4zM209.7 334.8l.7 .6zM209.3 335l.4-.2 .7 .6z"/>
<path d="M209.3 335l1.1 .4h-1.3zM209.1 335.4h1.3l-1.1 .5zM209.3 335.9l1.1-.5-.7 .6zM209.7 336l.7-.6zM210.4 335.4l-.2 .5zM210.9 328.7l2.5-.5zM210.9 328.7l2.5-.5v1zM216.2 335.4l2.4-.5zM216.2 335.4l2.4-.5v1zM27.7 365.6l.6 2.6zM27.7 365.6h1.1l-.5 2.6z"/>
</g>
<g font-size="6.3">
<text x="413.5" y="388.6">drawer support</text>
<text x="417.2" y="410.6">C</text>
<text x="451.6" y="411.9">SM11A</text>
</g>
<g font-size="4.4">
<text x="343.7" y="363.5">Jay Lin</text>
<text x="388.1" y="363.7">5/20/2016</text>
<text x="530.4" y="409.9">1.1</text>
</g>
<g font-size="4.2">
<text x="68.7" y="11.7">4</text>
<text x="208.4" y="11.7">3</text>
<text x="348.1" y="11.7">2</text>
<text x="487.8" y="11.7">1</text>
<text x="272.5" y="47.2">257.3</text>
<text x="15.1" y="55.5">D</text>
<text x="540.9" y="55.5">D</text>
<text x="145.6" y="79">66.41</text>
<text x="140.1" y="98.7">40.0</text>
<text x="220.2" y="107.8">48.18</text>
<text x="271.3" y="107.8">160.95</text>
<text x="332.9" y="102.8">20.03</text>
<text x="347" y="107.8">28.15</text>
<text x="176" y="133.2" transform="rotate(-90 176 133.2)">19.4</text>
<text x="206.5" y="132.1" transform="rotate(-90 206.5 132.1)">38.65</text>
<text x="181.6" y="143.8" transform="rotate(-90 181.6 143.8)">19</text>
<text x="206.5" y="153.4" transform="rotate(-90 206.5 153.4)">45.00</text>
<text x="15.2" y="163.4">C</text>
<text x="112.8" y="164.4" transform="rotate(-90 112.8 164.4)">158.41</text>
<text x="158.1" y="164.5">3</text>
<text x="176" y="167.1" transform="rotate(-90 176 167.1)">5</text>
<text x="541" y="163.4">C</text>
<text x="206.4" y="183.3" transform="rotate(-90 206.4 183.3)">74.76</text>
<text x="116" y="237.4">331.78 [13.062 in]</text>
<text x="81" y="249.7">62.73</text>
<text x="128" y="249.7">125.5</text>
<text x="175.1" y="249.7">62.73</text>
<text x="234.6" y="254.1">1.59 [.063 in]</text>
<text x="15.3" y="271.4">B</text>
<text x="39.1" y="275.5" transform="rotate(-90 39.1 275.5)">9.4</text>
<text x="541.1" y="271.4">B</text>
<text x="64.7" y="278">20.</text>
<text x="70.5" y="278">0</text>
<text x="115.3" y="280.2">DOWN 90.0° R1.59</text>
<text x="73.2" y="299.3" transform="rotate(-90 73.2 299.3)">9</text>
<text x="39.1" y="304.4" transform="rotate(-90 39.1 304.4)">56.8</text>
<text x="50.6" y="302.6">4.5</text>
<text x="110" y="306.6" transform="rotate(-90 110 306.6)">19</text>
<text x="196" y="315.5" transform="rotate(-90 196 315.5)">DOWN 90.0° R1.59</text>
<text x="68.7" y="320" transform="rotate(-90 68.7 320)">DOWN 90.0° R1.59</text>
<text x="189" y="320.6">DOW</text>
<text x="198.6" y="320.6">N 90.0° R</text>
<text x="216.7" y="320.6">1.59</text>
<text x="73.2" y="325.6" transform="rotate(-90 73.2 325.6)">UP 90.0° R1.5</text>
<text x="109.9" y="329.9" transform="rotate(-90 109.9 329.9)">5</text>
<text x="193.6" y="324.2">UP</text>
<text x="200" y="324.2">90.0° R1</text>
<text x="216.3" y="324.2">.59</text>
<text x="29.8" y="331.9" transform="rotate(-90 29.8 331.9)">212.89 [8.382 in]</text>
<text x="91.5" y="332.3">3.0</text>
<text x="344.5" y="334.5">Material: 1/16&quot; aluminum or plated steel</text>
<text x="185.8" y="337.9" transform="rotate(-90 185.8 337.9)">3</text>
<text x="190" y="336.9">5</text>
<text x="213.3" y="341">19</text>
<text x="223.3" y="336.9">12.8</text>
<text x="344.5" y="339.5">Quantity: 2</text>
<text x="344.5" y="344.6">Units: millimeters</text>
<text x="344.5" y="349.6">Finish: deburr</text>
<text x="41.5" y="358">DOW</text>
<text x="51.1" y="358">N 90.0° R</text>
<text x="69.3" y="358">1.59</text>
<text x="15.2" y="379.3">A</text>
<text x="541" y="379.3">A</text>
<text x="501.3" y="418.3">1</text>
<text x="511.8" y="418.3">1</text>
<text x="68.7" y="423.2">4</text>
<text x="208.4" y="423.2">3</text>
<text x="348.1" y="423.2">2</text>
<text x="487.8" y="423.2">1</text>
</g>
<g font-size="4">
<text x="149.8" y="152.8">⌀4.5</text>
<text x="87.1" y="275.1">⌀4.5</text>
<text x="47.2" y="302.6">⌀</text>
<text x="93.1" y="308">⌀4.5</text>
<text x="219.3" y="330.1">⌀4.5</text>
</g>
<g font-size="3.5">
<text x="343.7" y="358.9">DRAWN</text>
<text x="343.7" y="368.5">CHECKED</text>
<text x="413.5" y="374.6">TITLE</text>
<text x="343.7" y="378">QA</text>
<text x="343.7" y="387.5">MFG</text>
<text x="343.7" y="397.1">APPROVED</text>
<text x="415.5" y="403.4">SIZE</text>
<text x="451.6" y="403.4">DWG NO</text>
<text x="530.3" y="403.4">REV</text>
<text x="413.5" y="416.1">SCALE</text>
<text x="489.7" y="418.3">SHEET</text>
<text x="506.2" y="418.3">OF</text>
</g>
</svg>
